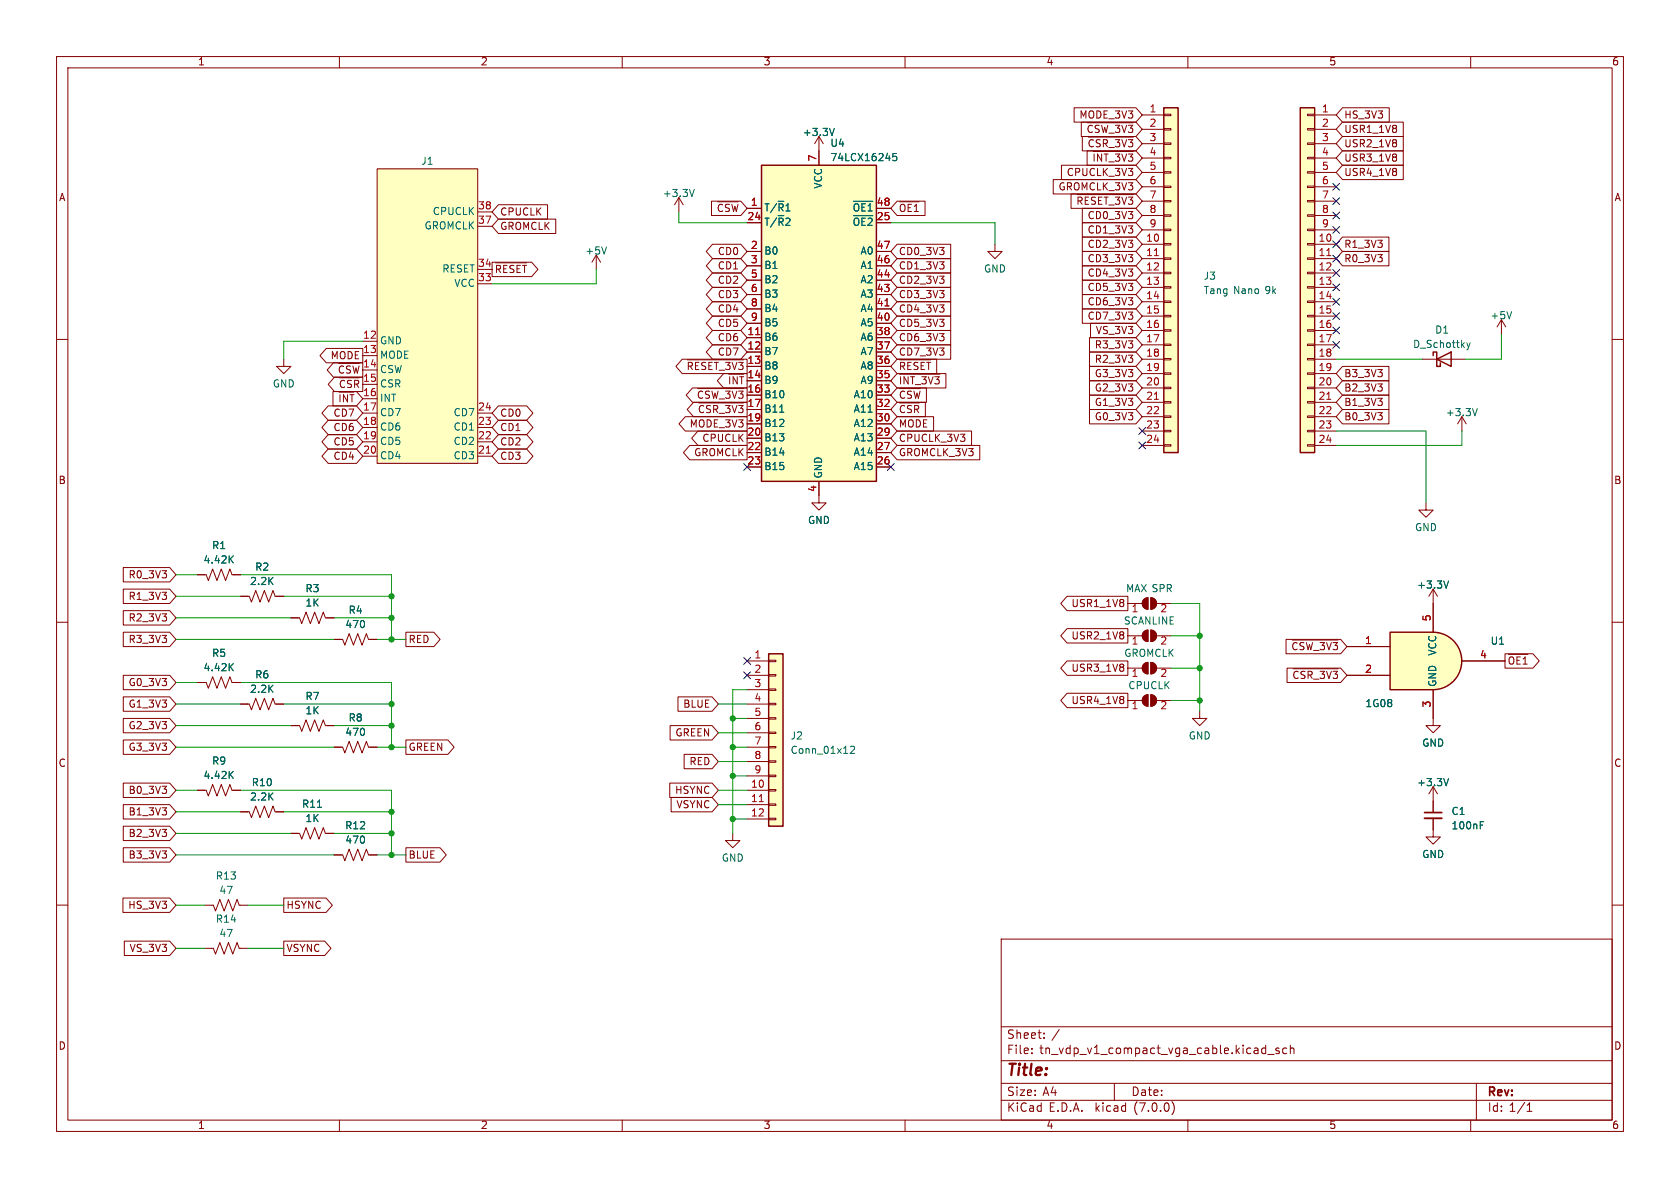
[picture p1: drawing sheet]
<svg xmlns="http://www.w3.org/2000/svg" width="297mm" height="210mm" viewBox="0 0 297 210" stroke-linecap="round" stroke-linejoin="round" font-family="sans-serif">
<g fill="none" stroke="#840000" stroke-width=".18">
<path d="M10 10h277v190h-277zM12 12h273v186h-273zM60 10v2M110 10v2M160 10v2M210 10v2M260 10v2M120 34.9l-.7 1.3M120 34.9v2.6M120 34.9l.8 1.3M10 60h2M105.4 45.1l.8 1.3"/>
<path d="M105.4 45.1v2.5M105.4 45.1l-.8 1.3M175.9 43.2v1.3h1.3l-1.3 1.2-1.3-1.2h1.3M285 60h2M10 110h2M42.5 105.4h1.6l.3 1 .8-2 .8 2 .7-2 .8 2 .8-2 .3 1h1.6M51.4 109.2h1.6l.3 1 .8-2 .8 2 .7-2 .8 2 .7-2 .4 1h1.6M285 110h2M10 160h2M285 160h2M177 166h108v32h-108zM60 198v2"/>
<path d="M110 198v2M160 198v2M177 194.5h108M177 191.5h108M177 187.5h108M177 181.5h108M182.4 186.1v.2M182.4 185.3v.2M184.6 183.4v.2M184.6 182.6v.2M197 191.5v3M207.2 194.7a1.72 1.72 0 0 1 0 2.3"/>
<path d="M210 198v2M223.3 185.3h.5M223.8 184.8v1.5M223.8 186.2l-.5 .1M224.1 186.4h1.2M226.1 185.3h-.3l-.3 .2 .1 .2 .5 .1v.4h-.6M227.5 185.3h-.5l-.2 .2v.5l.1 .2h.6M228.1 185.4l.2-.1h.4l.1 1M228.1 184.8v1.5M260 198v2M261 191.5v6.5M270 196.5h.8"/>
<path d="M270 195.4l.4-.4v1.5"/>
</g>
<path d="M122.7 33.5l-.4 1.3M107.2 43.6l-.4 1.3" fill="none" stroke="#006464" stroke-width=".18"/>
<path d="M253.4 111.8a5.1 5.1 0 0 1 5 5 5.1 5.1 0 0 1-5 5.1z" fill="#ffffc2" stroke="#ffffc2" stroke-width=".18"/>
<path d="M245.7 111.8h7.7v10.1h-7.7z" fill="#ffffc2"/>
<path d="M205.7 19.1h2.6v60.9h-2.6zM229.9 19.1h2.5v60.9h-2.5zM134.6 29.2h20.3v55.9h-20.3zM253.4 62.9v-.7h.6v2.6h.6v-.7M254 63.5l2.5-1.3v2.6zM135.9 115.6h2.5v30.5h-2.5zM245.7 111.8h7.7a5.1 5.1 0 0 1 5 5 5.1 5.1 0 0 1-5 5.1h-7.7z" fill="none" stroke="#840000" stroke-width=".25"/>
<g fill="none" stroke="#840000" stroke-width=".18">
<path d="M189.9 19h10.9l1.1 1.3-1.1 1.3h-10.9zM237.3 19h8.3v2.6h-8.3l-1.1-1.3zM66.7 29.8h17.8v52.1h-17.8zM84.5 37.5h2.5M88.1 36.2h8.7v2.5h-8.7l-1.1-1.2zM88.1 38.7h10.2v2.6h-10.2l-1.1-1.3zM125.8 35.6h5.2l1.1 1.2-1.1 1.3h-5.2zM126.8 35.7h3.7M127.7 36.2l-.2-.1-.3 .1-.2 .5M129 36.2l-.5-.1-.3 .4M129.4 36.1l.3 1.3M130.5 36.1l-.3 1.3"/>
<path d="M132.1 36.8h2.5M132.1 39.4h2.5M144.8 24.1l-.8 1.3M144.8 24.1v5.1M144.8 24.1l.7 1.3M154.9 36.8h2.6M154.9 39.4h2.6M158.6 35.6h4.9v2.5h-4.9l-1.1-1.3zM159 35.7h3.5M159.2 36.5a.42 .42 0 0 1 .4-.4 .42 .42 0 0 1 .4 .4M161.1 36.1h-.6v1.3M161.6 36.5l.4-.4v1.3"/>
<path d="M186.2 31.7h14.6l1.1 1.3-1.1 1.3h-14.6zM187.7 29.2h13.1l1.1 1.3-1.1 1.3h-13.1zM189.3 34.3h11.5l1.1 1.3-1.1 1.2h-11.5zM190.4 34.4h10M191.2 21.6h9.6l1.1 1.3-1.1 1.2h-9.6zM191.3 35.3l-.1-.4-.6-.1v1.3M191.3 36.8h9.5l1.1 1.3-1.1 1.3h-9.5zM191.3 24.1h9.5l1.1 1.3-1.1 1.3h-9.5zM191.3 39.4h9.5l1.1 1.2-1.1 1.3h-9.5zM192.2 26.7h8.6l1.1 1.2-1.1 1.3h-8.6zM192.2 21.7h8.2M192.4 24.2h8"/>
<path d="M192.5 34.8h-.6v1.3M193.1 22.3l-.2-.2-.3 .1-.3 .5M193.3 26.8h7.1M193.4 27.2v1.3M193.7 34.9l-.5-.1-.3 .4M194.3 22.2l-.5-.1-.2 .4M194.8 22.1l.3 1.3M194.8 27.2v1.3l-.8-1.3v1.3M194.8 34.8h-.6v1.3M195.1 24.7v1.3M195.2 34.8h.7M195.5 27.2v1.3"/>
<path d="M195.5 34.8v1.3M195.8 22.1l-.3 1.3M197.2 34.8h.8l-.5 .5M197.2 22.1h.8l-.5 .5M198.3 34.8l.4 1.3 .5-1.3M198.3 24.7l.4 1.3 .5-1.3M198.3 22.1l.4 1.3 .5-1.3M198.3 27.2l.4 1.3 .5-1.3M199.5 34.8h.8l-.5 .5M199.5 22.1h.8l-.5 .5M201.9 20.3h3.8M201.9 22.9h3.8"/>
<path d="M201.9 25.4h3.8M201.9 27.9h3.8M201.9 30.5h3.8M201.9 33h3.8M201.9 35.6h3.8M201.9 38.1h3.8M205.7 38h1.3v.2h-1.3zM205.7 35.4h1.3v.3h-1.3zM205.7 32.9h1.3v.2h-1.3zM205.7 30.4h1.3v.2h-1.3zM205.7 27.8h1.3v.3h-1.3zM205.7 25.3h1.3v.2h-1.3z"/>
<path d="M205.7 22.7h1.3v.3h-1.3zM205.7 20.2h1.3v.2h-1.3zM231.1 38h1.3v.2h-1.3zM231.1 35.4h1.3v.3h-1.3zM231.1 32.9h1.3v.2h-1.3zM231.1 30.4h1.3v.2h-1.3zM231.1 27.8h1.3v.3h-1.3zM231.1 25.3h1.3v.2h-1.3zM231.1 22.7h1.3v.3h-1.3zM231.1 20.2h1.3v.2h-1.3zM232.4 20.3h3.8M232.4 22.9h3.8"/>
<path d="M232.4 25.4h3.8M232.4 27.9h3.8M232.4 30.5h3.8M232.4 33h3.8M232.4 35.6h3.8M232.4 38.1h3.8M237.3 26.7h10.8v2.5h-10.8l-1.1-1.3zM237.3 29.2h10.8v2.6h-10.8l-1.1-1.3zM237.3 21.6h10.8v2.5h-10.8l-1.1-1.2zM237.3 24.1h10.8v2.6h-10.8l-1.1-1.3zM73 57.8h.1M84.5 50.2h2.5"/>
<path d="M84.5 47.6h2.5M84.5 40h2.5M87 46.4h7l1.1 1.2-1.1 1.3h-7zM87.6 46.5h5.5M88.5 47.3l-.1-.3-.6-.1v1.3M89.6 46.9h-.6v1.3M90.9 47l-.5-.1-.3 .4M92 46.9h-.6v1.3M92.4 46.9h.7M92.7 46.9v1.3M126 58.4h5l1.1 1.3-1.1 1.3h-5l-1.1-1.3zM126 55.9h5l1.1 1.3-1.1 1.2h-5l-1.1-1.2z"/>
<path d="M126 50.8h5l1.1 1.3-1.1 1.2h-5l-1.1-1.2zM126 43.2h5l1.1 1.3-1.1 1.2h-5l-1.1-1.2zM126 53.3h5l1.1 1.3-1.1 1.3h-5l-1.1-1.3zM126 48.3h5l1.1 1.2-1.1 1.3h-5l-1.1-1.3zM126 45.7h5l1.1 1.3-1.1 1.3h-5l-1.1-1.3zM132.1 59.7h2.5M132.1 44.5h2.5M132.1 47h2.5M132.1 57.2h2.5M132.1 54.6h2.5M132.1 52.1h2.5M132.1 49.5h2.5"/>
<path d="M154.9 59.7h2.6M154.9 44.5h2.6M154.9 47h2.6M154.9 57.2h2.6M154.9 54.6h2.6M154.9 52.1h2.6M154.9 49.5h2.6M158.6 45.7h9.5v2.6h-9.5l-1.1-1.3zM158.6 43.2h9.5v2.5h-9.5l-1.1-1.2zM158.6 48.3h9.5v2.5h-9.5l-1.1-1.3zM158.6 53.3h9.5v2.6h-9.5l-1.1-1.3zM158.6 50.8h9.5v2.5h-9.5l-1.1-1.2z"/>
<path d="M158.6 58.4h9.5v2.6h-9.5l-1.1-1.3zM158.6 55.9h9.5v2.5h-9.5l-1.1-1.2zM191.3 54.6h9.5l1.1 1.3-1.1 1.3h-9.5zM191.3 44.4h9.5l1.1 1.3-1.1 1.3h-9.5zM191.3 47h9.5l1.1 1.3-1.1 1.2h-9.5zM191.3 41.9h9.5l1.1 1.3-1.1 1.3h-9.5zM191.3 52.1h9.5l1.1 1.2-1.1 1.3h-9.5zM191.3 49.5h9.5l1.1 1.3-1.1 1.3h-9.5zM192.6 59.7h8.2l1.1 1.3-1.1 1.2h-8.2zM192.8 57.1h8l1.1 1.3-1.1 1.3h-8zM201.9 43.2h3.8M201.9 45.7h3.8"/>
<path d="M201.9 48.3h3.8M201.9 50.8h3.8M201.9 53.3h3.8M201.9 55.9h3.8M201.9 58.4h3.8M201.9 40.6h3.8M205.7 58.3h1.3v.2h-1.3zM205.7 55.8h1.3v.2h-1.3zM205.7 53.2h1.3v.3h-1.3zM205.7 50.7h1.3v.2h-1.3zM205.7 48.1h1.3v.3h-1.3zM205.7 45.6h1.3v.2h-1.3z"/>
<path d="M205.7 43.1h1.3v.2h-1.3zM205.7 40.5h1.3v.3h-1.3zM231.1 58.3h1.3v.2h-1.3zM231.1 55.8h1.3v.2h-1.3zM231.1 53.2h1.3v.3h-1.3zM231.1 50.7h1.3v.2h-1.3zM231.1 48.1h1.3v.3h-1.3zM231.1 45.6h1.3v.2h-1.3zM231.1 43.1h1.3v.2h-1.3zM231.1 40.5h1.3v.3h-1.3zM232.4 43.2h3.8M232.4 45.7h3.8"/>
<path d="M232.4 48.3h3.8M232.4 50.8h3.8M232.4 53.3h3.8M232.4 55.9h3.8M232.4 58.4h3.8M232.4 40.6h3.8M237.3 41.9h8.2v2.6h-8.2l-1.1-1.3zM237.3 44.4h8.2v2.6h-8.2l-1.1-1.3zM265.4 56.5l-.7 1.3M265.4 56.5v2.6M265.4 56.5l.8 1.3M50.2 63.5v1.3h1.2l-1.2 1.2-1.3-1.2h1.3"/>
<path d="M57.7 61.6h6.4v2.5h-6.4l-1.1-1.2zM58 76.8h5l1.1 1.3-1.1 1.3h-5l-1.1-1.3zM58 71.8h5l1.1 1.2-1.1 1.3h-5l-1.1-1.3zM58 74.3h5l1.1 1.3-1.1 1.2h-5l-1.1-1.2zM58 79.4h5l1.1 1.2-1.1 1.3h-5l-1.1-1.3zM58.9 69.2h4.1l1.1 1.3-1.1 1.3h-4.1zM58.9 64.1h5.2v2.6h-5.2l-1.1-1.3zM59.1 66.7h5v2.5h-5l-1.1-1.3zM59.9 64.2h3.6M60 66.8h3.5M60.1 69.8v1.2M60.8 64.8l-.3-.1-.3 .1-.2 .4"/>
<path d="M61.4 69.8v1.2l-.7-1.2v1.2M62 64.8l-.5-.1-.3 .4M62.2 69.8v1.2M62.4 64.7l.3 1.3M62.7 67.2v1.3M63.5 64.7l-.3 1.3M64.1 60.3h2.6M64.1 62.9h2.6M64.1 65.4h2.6M64.1 67.9h2.6M64.1 70.5h2.6M64.1 73h2.6"/>
<path d="M64.1 75.6h2.6M64.1 78.1h2.6M84.5 73h2.5M84.5 75.6h2.5M84.5 78.1h2.5M88.1 76.8h5l1.1 1.3-1.1 1.3h-5l-1.1-1.3zM88.1 79.4h5l1.1 1.2-1.1 1.3h-5l-1.1-1.3zM88.1 74.3h5l1.1 1.3-1.1 1.2h-5l-1.1-1.2zM88.1 71.8h5l1.1 1.2-1.1 1.3h-5l-1.1-1.3zM120.6 63.5h11.5v2.5h-11.5l-1.1-1.2zM121.1 73.7h11v2.5h-11l-1.1-1.3zM121.5 63.6h10"/>
<path d="M121.9 78.7h10.2v2.6h-10.2l-1.1-1.3zM122.4 64.5l-.1-.4h-.6v1.2M122.4 68.6h9.7v2.5h-9.7l-1.1-1.2zM122.6 71.1h9.5v2.6h-9.5l-1.1-1.3zM123.3 68.7h8.2M123.4 76.2h8.7v2.5h-8.7l-1.1-1.2zM123.5 71.2h8M123.6 64.1h-.6v1.2M124.2 69.3l-.2-.2-.3 .1-.3 .5M124.8 64.1h-.5l-.3 .3M125.4 69.2l-.4-.1-.3 .4M125.9 69.1l.3 1.3"/>
<path d="M125.9 64.1h-.6v1.2M126 61h5l1.1 1.2-1.1 1.3h-5l-1.1-1.3zM126.2 71.7v1.2M126.3 64.1h.7M126.6 64.1v1.2M126.9 69.1l-.3 1.3M127.9 66h4.2v2.6h-4.2l-1.1-1.3zM128.3 64.1h.8l-.5 .4M129 66.6v1.3M129.4 71.7l.4 1.2 .5-1.2M129.4 69.1l.4 1.3 .5-1.3M129.4 64.1l.4 1.2 .5-1.2"/>
<path d="M130.3 66.6v1.3l-.7-1.3v1.3M130.6 64.1h.8l-.5 .4M131.1 66.6v1.3M132.1 62.2h2.5M132.1 64.8h2.5M132.1 67.3h2.5M132.1 69.9h2.5M132.1 72.4h2.5M132.1 74.9h2.5M132.1 77.5h2.5M154.9 62.2h2.6M154.9 64.8h2.6"/>
<path d="M154.9 67.3h2.6M154.9 69.9h2.6M154.9 72.4h2.6M154.9 74.9h2.6M154.9 77.5h2.6M158.6 63.5h7v2.5h-7l-1.1-1.2zM158.6 68.6h5.2v2.5h-5.2l-1.1-1.2zM158.6 66h8.6v2.6h-8.6l-1.1-1.3zM158.6 76.2h13.2v2.5h-13.2l-1.1-1.2zM158.6 71.1h5v2.6h-5l-1.1-1.3zM158.6 78.7h14.6v2.6h-14.6l-1.1-1.3zM158.6 73.7h6.4v2.5h-6.4l-1.1-1.3z"/>
<path d="M158.6 61h9.5v2.5h-9.5l-1.1-1.3zM159 63.6h5.5M159 68.7h3.7M159 66.1h7.2M159 71.2h3.5M159.2 66.6v1.3M159.9 64.5l-.1-.4h-.6v1.2M160.5 66.6v1.3l-.7-1.3v1.3M161.1 64.1h-.6v1.2M161.3 66.6v1.3M161.6 69.1l.3 1.3M161.7 71.7v1.2"/>
<path d="M162.3 64.1h-.5l-.2 .3M162.7 69.1l-.3 1.3M163.4 64.1h-.6v1.2M163.8 64.1h.7M164.1 66.6l.4 1.3 .5-1.3M164.2 64.1v1.2M192.6 62.2h8.2l1.1 1.3-1.1 1.3h-8.2zM192.6 64.8h8.2l1.1 1.2-1.1 1.3h-8.2zM192.6 72.4h8.2l1.1 1.3-1.1 1.2h-8.2zM192.6 67.3h8.2l1.1 1.3-1.1 1.3h-8.2zM192.6 69.8h8.2l1.1 1.3-1.1 1.3h-8.2zM201.9 63.5h3.8"/>
<path d="M201.9 61h3.8M201.9 66h3.8M201.9 68.6h3.8M201.9 71.1h3.8M201.9 73.7h3.8M201.9 76.2h3.8M201.9 78.7h3.8M205.7 78.6h1.3v.3h-1.3zM205.7 76.1h1.3v.2h-1.3zM205.7 73.5h1.3v.3h-1.3zM205.7 71h1.3v.2h-1.3zM205.7 68.5h1.3v.2h-1.3z"/>
<path d="M205.7 65.9h1.3v.3h-1.3zM205.7 63.4h1.3v.2h-1.3zM205.7 60.8h1.3v.3h-1.3zM231.1 78.6h1.3v.3h-1.3zM231.1 76.1h1.3v.2h-1.3zM231.1 73.5h1.3v.3h-1.3zM231.1 71h1.3v.2h-1.3zM231.1 68.5h1.3v.2h-1.3zM231.1 65.9h1.3v.3h-1.3zM231.1 63.4h1.3v.2h-1.3zM231.1 60.8h1.3v.3h-1.3zM232.4 63.5h3.8"/>
<path d="M232.4 61h3.8M232.4 66h3.8M232.4 68.6h3.8M232.4 71.1h3.8M232.4 73.7h3.8M232.4 76.2h3.8M232.4 78.7h3.8M237.3 64.8h8.2v2.5h-8.2l-1.1-1.3zM237.3 67.3h8.2v2.6h-8.2l-1.1-1.3zM237.3 69.8h8.2v2.6h-8.2l-1.1-1.3zM237.3 72.4h8.2v2.5h-8.2l-1.1-1.2zM251.5 63.5h7.6"/>
<path d="M258.4 73.7l-.7 1.2M258.4 73.7v2.5M258.4 73.7l.8 1.2M64.1 80.6h2.6M84.5 80.6h2.5M132.1 80h2.5M132.1 82.6h2.5M144.8 85.1v3.8h1.2l-1.2 1.3-1.3-1.3h1.3M154.9 80h2.6M154.9 82.6h2.6M252.1 88.9v1.3h1.3l-1.3 1.2-1.3-1.2h1.3M21.8 119.4h8.2l1.1 1.3-1.1 1.2h-8.2z"/>
<path d="M21.8 107.9h8.2l1.1 1.3-1.1 1.3h-8.2zM21.8 100.3h8.2l1.1 1.3-1.1 1.3h-8.2zM21.8 111.8h8.2l1.1 1.2-1.1 1.3h-8.2zM21.8 104.1h8.2l1.1 1.3-1.1 1.3h-8.2zM34.9 101.6h1.5l.4 1 .8-2 .8 2 .7-2 .8 2 .7-2 .4 1h1.5M42.5 105.4h1.3M48.9 105.4h1.3M51.4 109.2h1.3M57.8 109.2h1.3M59.1 113h1.5l.4 1 .7-2 .8 2 .7-2 .8 2 .8-2 .4 1h1.5M71.8 111.8h4.9l1.1 1.2-1.1 1.3h-4.9zM132.1 119.4h3.8"/>
<path d="M132.1 116.8h3.8M135.9 119.3h1.3v.2h-1.3zM135.9 116.7h1.3v.3h-1.3zM188.6 116.8h10.8v2.6h-10.8l-1.1-1.3zM188.6 111.1h10.8v2.6h-10.8l-1.1-1.3zM188.6 105.4h10.8v2.6h-10.8l-1.1-1.3zM199.4 106.7h2.5M199.4 112.4h2.5M199.4 118.1h2.5M202.3 105.9l.6-.2v2a1.02 1.02 0 0 1-.9-.7 1.02 1.02 0 0 1 .3-1.1zM202.3 111.7l.6-.3v2a1.02 1.02 0 0 1-.9-.6 1.02 1.02 0 0 1 .3-1.1zM202.3 117.4l.6-.3v2a1.02 1.02 0 0 1-.9-.6 1.02 1.02 0 0 1 .3-1.1z"/>
<path d="M203.5 105.7a1.02 1.02 0 0 1 1 1 1.02 1.02 0 0 1-1 1zM203.5 111.4a1.02 1.02 0 0 1 1 1 1.02 1.02 0 0 1-1 1zM203.5 117.1a1.02 1.02 0 0 1 1 1 1.02 1.02 0 0 1-1 1zM204.5 106.7h2.5M204.5 112.4h2.5M204.5 118.1h2.5M227.4 113h9.6l1.1 1.3-1.1 1.3h-9.6zM227.5 118.1h9.5l1.1 1.3-1.1 1.3h-9.5zM228.4 113.1h8.2M228.6 118.2h8M229.3 113.7l-.2-.1h-.3l-.3 .5M229.5 118.8l-.2-.1h-.3l-.3 .5"/>
<path d="M230.5 113.6h-.5l-.2 .4M230.7 118.7h-.5l-.2 .3M231 113.6l.3 1.3M232 119.1l-.1-.4h-.6v1.2M232 113.6l-.3 1.3M233.4 118.7h.8l-.5 .5M233.4 113.6h.8l-.5 .5M234.5 118.7l.4 1.2 .5-1.2M234.5 113.6l.4 1.3 .5-1.3M235.7 118.7h.8l-.5 .5M235.7 113.6h.8l-.5 .5M238.1 114.3h7.6"/>
<path d="M238.1 119.4h7.6M253.4 104.1v7.7M253.4 104.1l-.8 1.3M253.4 104.1l.7 1.3M258.4 116.8h7.7M266.1 115.6h4.9l1.1 1.2-1.1 1.3h-4.9zM266.7 115.7h3.4M266.8 116.6a.42 .42 0 0 1 .4-.5 .42 .42 0 0 1 .4 .5M268.8 116.1h-.6v1.3M269.3 116.5l.3-.4v1.3M21.8 127h8.2l1.1 1.3-1.1 1.2h-8.2zM21.8 123.2h8.2l1.1 1.3-1.1 1.2h-8.2z"/>
<path d="M21.8 130.8h8.2l1.1 1.3-1.1 1.3h-8.2zM21.8 138.4h8.2l1.1 1.3-1.1 1.3h-8.2zM34.9 120.7h1.5l.4 1 .8-2.1 .8 2.1 .7-2.1 .8 2.1 .7-2.1 .4 1.1h1.5M34.9 139.7h1.5l.4 1 .8-2 .8 2 .7-2 .8 2 .7-2 .4 1h1.5M42.5 124.5h1.6l.3 1 .8-2.1 .8 2.1 .7-2.1 .8 2.1 .8-2.1 .3 1.1h1.6M51.4 128.3h1.6l.3 1 .8-2 .8 2 .7-2 .8 2 .7-2 .4 1h1.6M59.1 132.1h1.5l.4 1 .7-2 .8 2 .7-2 .8 2 .8-2 .4 1h1.5M71.8 130.8h7.4l1.1 1.3-1.1 1.3h-7.4zM118.4 138.4h7.5l1.1 1.3-1.1 1.3h-7.5zM118.5 128.3h7.4l1.1 1.2-1.1 1.3h-7.4zM119.9 123.2h6l1.1 1.3-1.1 1.2h-6zM120.9 133.3h5l1.1 1.3-1.1 1.3h-5z"/>
<path d="M132.1 139.7h3.8M132.1 121.9h3.8M132.1 124.5h3.8M132.1 127h3.8M132.1 129.5h3.8M132.1 132.1h3.8M132.1 134.6h3.8M132.1 137.2h3.8M135.9 139.6h1.3v.2h-1.3zM135.9 137h1.3v.3h-1.3zM135.9 134.5h1.3v.2h-1.3zM135.9 132h1.3v.2h-1.3z"/>
<path d="M135.9 129.4h1.3v.3h-1.3zM135.9 126.9h1.3v.2h-1.3zM135.9 124.3h1.3v.3h-1.3zM135.9 121.8h1.3v.2h-1.3zM188.6 122.6h10.8v2.5h-10.8l-1.1-1.3zM199.4 123.8h2.5M202.3 123.1l.6-.3v2a1.02 1.02 0 0 1-.9-.6 1.02 1.02 0 0 1 .3-1.1zM203.5 122.8a1.02 1.02 0 0 1 1 1 1.02 1.02 0 0 1-1 1zM204.5 123.8h2.5M212.1 125.7v1.3h1.3l-1.3 1.3-1.3-1.3h1.3M253.4 121.9v6.4h1.2l-1.2 1.2-1.3-1.2h1.3M253.4 139.1v4.5"/>
<path d="M253.4 139.1l-.8 1.2M253.4 139.1l.7 1.2M21.7 158.7h8.3l1.1 1.3-1.1 1.3h-8.3zM21.8 142.2h8.2l1.1 1.3-1.1 1.3h-8.2zM21.8 149.9h8.2l1.1 1.2-1.1 1.3h-8.2zM21.8 146h8.2l1.1 1.3-1.1 1.3h-8.2zM42.5 143.5h1.6l.3 1 .8-2 .8 2 .7-2 .8 2 .8-2 .3 1h1.6M50.2 158.7h7.4l1.2 1.3-1.2 1.3h-7.4zM51.4 147.3h1.6l.3 1 .8-2 .8 2 .7-2 .8 2 .7-2 .4 1h1.6M59.1 151.1h1.5l.4 1 .7-2 .8 2 .7-2 .8 2 .8-2 .4 1h1.5M71.8 149.9h6l1.1 1.2-1.1 1.3h-6zM118.6 141h7.3l1.1 1.2-1.1 1.3h-7.3z"/>
<path d="M129.5 147.3v1.3h1.3l-1.3 1.3-1.2-1.3h1.2M132.1 142.2h3.8M132.1 144.8h3.8M135.9 144.7h1.3v.2h-1.3zM135.9 142.1h1.3v.3h-1.3zM253.4 144.7v3.3h1.2l-1.2 1.2-1.3-1.2h1.3M22 166.4h8l1.1 1.2-1.1 1.3h-8zM36.2 167.6h1.5l.4 1.1 .8-2.1 .7 2.1 .8-2.1 .7 2.1 .8-2.1 .4 1h1.5M36.2 160h1.5l.4 1 .8-2 .7 2 .8-2 .7 2 .8-2 .4 1h1.5M50.2 166.4h7.2l1.1 1.2-1.1 1.3h-7.2z"/>
</g>
<path d="M251.8 144.7h3.1" fill="none" stroke="#840000" stroke-width=".33"/>
<path d="M251.8 143.6h3.1" fill="none" stroke="#840000" stroke-width=".3"/>
<g fill="none" stroke="#006464" stroke-width=".18">
<path d="M135.2 36h.8M135.6 36v1.3M135.6 38.6v1.2M137.3 36l-1.1 1.6M137.3 38.5l-1.1 1.6M137.6 35.6h1M137.7 38.6v1.2M138.5 36.5l-.2-.4-.6-.1v1.3M138.9 36.4l.4-.4v1.3M147.5 22.7l-.4 1.3M150.9 35.6h3.4M150.9 38.1h3.4"/>
<path d="M151 36.5a.42 .42 0 0 1 .4-.5 .42 .42 0 0 1 .4 .5M152.4 38.6v1.2M153 36h-.6v1.3M153.5 36.4l.3-.4v1.3M158.5 27.1h-.6l-.1 .6 .2-.1 .4 .1 .1 .2v.4l-.2 .1-.5-.1M267.2 55.1l-.4 1.2M137.8 72.9h.8M259.3 60.6l.3 .8M259.6 61.4l-.3 .5M259.9 60.6l-.3 .8M261.2 72.2l-.5 1.3M40.7 98.8l.5 .7"/>
<path d="M41.2 98.3l-.7 .7M40.7 117.9l.5 .7M41.2 117.3l-.7 .7M256.1 102.7l-.4 1.3M40.7 136.9l.5 .7M41.2 136.4l-.7 .7M150.4 132l.4-.1 .3 .4-.8 .9h.8M256.1 137.6l-.4 1.3M261.7 145.3h.6"/>
</g>
<g fill="#ffffc2" stroke="#ffffc2" stroke-width=".18">
<path d="M66.7 29.8h17.8v52.1h-17.8z"/>
<path d="M135.9 115.6h2.5v30.5h-2.5z"/>
<path d="M229.9 19.1h2.5v60.9h-2.5z"/>
<path d="M205.7 19.1h2.6v60.9h-2.6z"/>
<path d="M134.6 29.2h20.3v55.9h-20.3z"/>
</g>
<path d="M133.6 59.2h.7M156.5 54.1h.7M204.1 45.2h.7M234.6 45.2h.7M204.1 70.6h.7M234.6 70.6h.7M86 80.1h.7M134.2 141.7h.8" fill="none" stroke="#a90000" stroke-width=".18"/>
<g fill="#840000" stroke="#840000" stroke-width=".18">
<path d="M202.3 105.9l.6-.2v2a1.02 1.02 0 0 1-.9-.7 1.02 1.02 0 0 1 .3-1.1z"/>
<path d="M203.5 105.7a1.02 1.02 0 0 1 1 1 1.02 1.02 0 0 1-1 1z"/>
<path d="M202.3 111.7l.6-.3v2a1.02 1.02 0 0 1-.9-.6 1.02 1.02 0 0 1 .3-1.1z"/>
<path d="M203.5 111.4a1.02 1.02 0 0 1 1 1 1.02 1.02 0 0 1-1 1z"/>
<path d="M202.3 123.1l.6-.3v2a1.02 1.02 0 0 1-.9-.6 1.02 1.02 0 0 1 .3-1.1z"/>
<path d="M203.5 122.8a1.02 1.02 0 0 1 1 1 1.02 1.02 0 0 1-1 1z"/>
<path d="M202.3 117.4l.6-.3v2a1.02 1.02 0 0 1-.9-.6 1.02 1.02 0 0 1 .3-1.1z"/>
<path d="M203.5 117.1a1.02 1.02 0 0 1 1 1 1.02 1.02 0 0 1-1 1z"/>
</g>
<g fill="none" stroke="#009600" stroke-width=".18">
<path d="M120 37.5v1.9h12.1M157.5 39.4h18.4v3.8M105.4 47.6v2.6h-18.4M265.4 59.1v4.4h-6.3M64.1 60.3h-13.9v3.2M236.2 76.2h15.9v12.7M236.2 63.5h15.3M258.4 76.2v2.5h-22.2M31.1 113h28M31.1 109.2h20.3M31.1 101.6h3.8M31.1 105.4h11.4"/>
<path d="M42.5 101.6h26.7v11.4M50.2 105.4h19M59.1 109.2h10.1M66.7 113h5.1M207 106.7h5.1v19M207 112.4h5.1M207 118.1h5.1M31.1 128.3h20.3M31.1 124.5h11.4M31.1 120.7h3.8M31.1 132.1h28M31.1 139.7h3.8"/>
<path d="M42.5 120.7h26.7v11.4M42.5 139.7h26.7v11.4M50.2 124.5h19M59.1 128.3h10.1M66.7 132.1h5.1M127 124.5h5.1M127 139.7h5.1M127 134.6h5.1M127 129.5h5.1M129.5 132.1h2.6M129.5 137.2h2.6M129.5 127h2.6"/>
<path d="M132.1 121.9h-2.6v25.4M207 123.8h5.1M31.1 143.5h11.4M31.1 151.1h28M31.1 147.3h20.3M50.2 143.5h19M59.1 147.3h10.1M66.7 151.1h5.1M127 142.2h5.1M129.5 144.8h2.6M31.1 160h5.1M31.1 167.6h5.1"/>
<path d="M43.8 160h6.4M43.8 167.6h6.4"/>
</g>
<g fill="none" stroke="#000084" stroke-width=".18">
<path d="M235.6 32.4l1.2 1.2M235.6 35l1.2 1.2M235.6 37.5l1.2 1.2M236.8 32.4l-1.2 1.2M236.8 35l-1.2 1.2M236.8 37.5l-1.2 1.2M235.6 47.7l1.2 1.2M235.6 45.1l1.2 1.2M235.6 42.6l1.2 1.2M235.6 55.3l1.2 1.2M235.6 57.8l1.2 1.2M235.6 40l1.2 1.2"/>
<path d="M235.6 52.7l1.2 1.2M235.6 50.2l1.2 1.2M236.8 47.7l-1.2 1.2M236.8 45.1l-1.2 1.2M236.8 42.6l-1.2 1.2M236.8 55.3l-1.2 1.2M236.8 57.8l-1.2 1.2M236.8 40l-1.2 1.2M236.8 52.7l-1.2 1.2M236.8 50.2l-1.2 1.2M201.3 78.1l1.2 1.2M201.3 75.6l1.2 1.2"/>
<path d="M202.5 78.1l-1.2 1.2M202.5 75.6l-1.2 1.2M235.6 60.4l1.2 1.2M236.8 60.4l-1.2 1.2M131.5 81.9l1.2 1.3M132.7 81.9l-1.2 1.3M156.9 81.9l1.2 1.3M158.1 81.9l-1.2 1.3M131.5 118.8l1.2 1.2M131.5 116.2l1.2 1.2M132.7 118.8l-1.2 1.2M132.7 116.2l-1.2 1.2"/>
</g>
<g fill="#009600" stroke="#009600" stroke-width=".18">
<circle cx="69.2" cy="113" r=".46"/>
<circle cx="69.2" cy="105.4" r=".46"/>
<circle cx="69.2" cy="109.2" r=".46"/>
<circle cx="69.2" cy="132.1" r=".46"/>
<circle cx="69.2" cy="128.3" r=".46"/>
<circle cx="69.2" cy="124.5" r=".46"/>
<circle cx="69.2" cy="143.5" r=".46"/>
<circle cx="69.2" cy="151.1" r=".46"/>
<circle cx="69.2" cy="147.3" r=".46"/>
<circle cx="129.5" cy="144.8" r=".46"/>
<circle cx="129.5" cy="127" r=".46"/>
<circle cx="129.5" cy="137.2" r=".46"/>
<circle cx="129.5" cy="132.1" r=".46"/>
<circle cx="212.1" cy="112.4" r=".46"/>
<circle cx="212.1" cy="118.1" r=".46"/>
<circle cx="212.1" cy="123.8" r=".46"/>
</g>
<text font-size="2.8" fill="#840000" x="178" y="190.8">Title:</text>
<g font-size="2.1" fill="#840000">
<text x="178" y="183.9">Sheet:</text>
<text x="185.9" y="183.9">/</text>
<text x="178" y="186.6">File:</text>
<text x="183.8" y="186.6">tn_vdp_v1_compact_vga_cable.kicad_sch</text>
<text x="178" y="196.8">KiCad</text>
<text x="178" y="194">Size:</text>
<text x="184.3" y="194">A4</text>
<text x="185.4" y="196.8">E.D.A.</text>
<text x="193.7" y="196.8">kicad</text>
<text x="200" y="194">Date:</text>
<text x="200.6" y="196.8">(7.0.0)</text>
<text x="263" y="194.2">Rev:</text>
<text x="263" y="196.8">Id: 1/1</text>
</g>
<g font-size="1.8" fill="#840000">
<text x="35" y="11.8">1</text>
<text x="85" y="11.8">2</text>
<text x="135" y="11.8">3</text>
<text x="185" y="11.8">4</text>
<text x="235" y="11.8">5</text>
<text x="285" y="11.8">6</text>
<text x="190.7" y="21.2">MODE_3V3</text>
<text x="237.6" y="23.8">USR1_1V8</text>
<text x="237.6" y="21.2">HS_3V3</text>
<text x="192" y="24.4">~{CSW_3V3}</text>
<text x="192.1" y="26.9">~{CSR_3V3}</text>
<text x="193" y="29.5">~{INT_3V3}</text>
<text x="237.6" y="28.9">USR3_1V8</text>
<text x="237.6" y="26.3">USR2_1V8</text>
<text x="10.4" y="35.8">A</text>
<text x="187" y="33.9">GROMCLK_3V3</text>
<text x="188.5" y="31.4">CPUCLK_3V3</text>
<text x="237.6" y="31.4">USR4_1V8</text>
<text x="285.4" y="35.8">A</text>
<text x="88.4" y="38.4">CPUCLK</text>
<text x="88.4" y="40.9">GROMCLK</text>
<text x="126.6" y="38.4">~{CSW}</text>
<text x="158.9" y="38.4">~{OE1}</text>
<text x="190.2" y="37.1">~{RESET_3V3}</text>
<text x="192.1" y="39">CD0_3V3</text>
<text x="192.1" y="41.6">CD1_3V3</text>
<text x="126.8" y="45.4">CD0</text>
<text x="126.8" y="47.9">CD1</text>
<text x="158.9" y="47.9">CD1_3V3</text>
<text x="158.9" y="45.4">CD0_3V3</text>
<text x="192.1" y="46.6">CD3_3V3</text>
<text x="192.1" y="44.1">CD2_3V3</text>
<text x="237.6" y="44.1">R1_3V3</text>
<text x="237.6" y="46.6">R0_3V3</text>
<text x="87.5" y="49.2">~{RESET}</text>
<text x="126.8" y="53">CD3</text>
<text x="126.8" y="50.4">CD2</text>
<text x="158.9" y="50.4">CD2_3V3</text>
<text x="158.9" y="53">CD3_3V3</text>
<text x="192.1" y="49.2">CD4_3V3</text>
<text x="192.1" y="51.7">CD5_3V3</text>
<text x="126.8" y="58.1">CD5</text>
<text x="126.8" y="55.5">CD4</text>
<text x="158.9" y="55.5">CD4_3V3</text>
<text x="158.9" y="58.1">CD5_3V3</text>
<text x="192.1" y="56.8">CD7_3V3</text>
<text x="192.1" y="54.3">CD6_3V3</text>
<text x="193.6" y="59.3">VS_3V3</text>
<text x="58.3" y="63.8">MODE</text>
<text x="126.8" y="60.6">CD6</text>
<text x="126.8" y="63.1">CD7</text>
<text x="158.9" y="63.1">CD7_3V3</text>
<text x="158.9" y="60.6">CD6_3V3</text>
<text x="193.4" y="64.4">R2_3V3</text>
<text x="193.4" y="61.9">R3_3V3</text>
<text x="59.6" y="66.9">~{CSW}</text>
<text x="59.8" y="69.5">~{CSR}</text>
<text x="121.3" y="66.3">~{RESET_3V3}</text>
<text x="123.1" y="71.4">~{CSW_3V3}</text>
<text x="128.6" y="68.8">~{INT}</text>
<text x="158.9" y="66.3">~{RESET}</text>
<text x="158.9" y="71.4">~{CSW}</text>
<text x="158.9" y="68.8">~{INT_3V3}</text>
<text x="193.4" y="67">G3_3V3</text>
<text x="193.4" y="69.5">G2_3V3</text>
<text x="237.6" y="67">B3_3V3</text>
<text x="237.6" y="69.5">B2_3V3</text>
<text x="58.8" y="73.9">CD7</text>
<text x="58.8" y="76.5">CD6</text>
<text x="88.4" y="76.5">CD1</text>
<text x="88.4" y="73.9">CD0</text>
<text x="121.8" y="75.8">MODE_3V3</text>
<text x="123.3" y="73.9">~{CSR_3V3}</text>
<text x="158.9" y="73.9">~{CSR}</text>
<text x="158.9" y="75.8">MODE</text>
<text x="193.4" y="74.6">G0_3V3</text>
<text x="193.4" y="72">G1_3V3</text>
<text x="237.6" y="72">B1_3V3</text>
<text x="237.6" y="74.6">B0_3V3</text>
<text x="58.8" y="79">CD5</text>
<text x="58.8" y="81.6">CD4</text>
<text x="88.4" y="79">CD2</text>
<text x="88.4" y="81.6">CD3</text>
<text x="122.6" y="80.9">GROMCLK</text>
<text x="124" y="78.4">CPUCLK</text>
<text x="158.9" y="78.4">CPUCLK_3V3</text>
<text x="158.9" y="80.9">GROMCLK_3V3</text>
<text x="10.3" y="85.8">B</text>
<text x="285.3" y="85.8">B</text>
<text x="22.6" y="102.5">R0_3V3</text>
<text x="22.6" y="106.3">R1_3V3</text>
<text x="189.3" y="107.6">USR1_1V8</text>
<text x="22.6" y="110.1">R2_3V3</text>
<text x="22.6" y="113.9">R3_3V3</text>
<text x="72.2" y="113.9">RED</text>
<text x="189.3" y="113.3">USR2_1V8</text>
<text x="189.3" y="119">USR3_1V8</text>
<text x="228.2" y="115.8">~{CSW_3V3}</text>
<text x="266.5" y="118.4">~{OE1}</text>
<text x="22.6" y="125.4">G1_3V3</text>
<text x="22.6" y="121.6">G0_3V3</text>
<text x="120.7" y="125.4">BLUE</text>
<text x="189.3" y="124.7">USR4_1V8</text>
<text x="228.3" y="120.9">~{CSR_3V3}</text>
<text x="22.6" y="129.2">G2_3V3</text>
<text x="119.3" y="130.5">GREEN</text>
<text x="10.3" y="135.8">C</text>
<text x="22.6" y="133">G3_3V3</text>
<text x="72.2" y="133">GREEN</text>
<text x="121.8" y="135.5">RED</text>
<text x="285.3" y="135.8">C</text>
<text x="22.6" y="140.6">B0_3V3</text>
<text x="119.2" y="140.6">HSYNC</text>
<text x="119.5" y="143.2">VSYNC</text>
<text x="22.6" y="144.4">B1_3V3</text>
<text x="22.6" y="148.2">B2_3V3</text>
<text x="22.6" y="152">B3_3V3</text>
<text x="72.2" y="152">BLUE</text>
<text x="22.5" y="160.9">HS_3V3</text>
<text x="50.6" y="160.9">HSYNC</text>
<text x="22.8" y="168.6">VS_3V3</text>
<text x="50.6" y="168.6">VSYNC</text>
<text x="10.3" y="185.8">D</text>
<text x="285.3" y="185.8">D</text>
<text x="35" y="199.8">1</text>
<text x="85" y="199.8">2</text>
<text x="135" y="199.8">3</text>
<text x="185" y="199.8">4</text>
<text x="235" y="199.8">5</text>
<text x="285" y="199.8">6</text>
</g>
<g font-size="1.8" fill="#a90000">
<text x="203.2" y="20.1">1</text>
<text x="203.2" y="22.6">2</text>
<text x="233.6" y="20.1">1</text>
<text x="233.6" y="22.6">2</text>
<text x="144.5" y="28.6" transform="rotate(-90 144.5 28.6)">7</text>
<text x="203.2" y="25.1">3</text>
<text x="203.2" y="27.7">4</text>
<text x="233.6" y="25.1">3</text>
<text x="233.6" y="27.7">4</text>
<text x="203.2" y="30.2">5</text>
<text x="203.2" y="32.8">6</text>
<text x="203.2" y="35.3">7</text>
<text x="233.6" y="30.2">5</text>
<text x="233.6" y="32.8">6</text>
<text x="233.6" y="35.3">7</text>
<text x="84.5" y="39.8">37</text>
<text x="84.5" y="37.2">38</text>
<text x="132.1" y="39.1">24</text>
<text x="132.7" y="36.6">1</text>
<text x="154.9" y="39.1">25</text>
<text x="154.9" y="36.6">48</text>
<text x="203.2" y="37.8">8</text>
<text x="203.2" y="40.4">9</text>
<text x="233.6" y="37.8">8</text>
<text x="233.6" y="40.4">9</text>
<text x="84.5" y="47.4">34</text>
<text x="132.7" y="44.2">2</text>
<text x="132.7" y="46.7">3</text>
<text x="154.9" y="46.7">46</text>
<text x="154.9" y="44.2">47</text>
<text x="202.6" y="42.9">10</text>
<text x="202.6" y="45.5">11</text>
<text x="233" y="42.9">10</text>
<text x="233" y="45.5">11</text>
<text x="84.5" y="49.9">33</text>
<text x="132.7" y="49.3">5</text>
<text x="132.7" y="51.8">6</text>
<text x="154.9" y="51.8">43</text>
<text x="154.9" y="49.3">44</text>
<text x="202.6" y="48">12</text>
<text x="202.6" y="50.5">13</text>
<text x="202.6" y="53.1">14</text>
<text x="233" y="48">12</text>
<text x="233" y="50.5">13</text>
<text x="233" y="53.1">14</text>
<text x="132.1" y="59.4">11</text>
<text x="132.7" y="54.4">8</text>
<text x="132.7" y="56.9">9</text>
<text x="154.9" y="59.4">38</text>
<text x="154.9" y="56.9">40</text>
<text x="154.9" y="54.4">41</text>
<text x="202.6" y="55.6">15</text>
<text x="202.6" y="58.2">16</text>
<text x="233" y="55.6">15</text>
<text x="233" y="58.2">16</text>
<text x="64.1" y="60.1">12</text>
<text x="64.1" y="62.6">13</text>
<text x="64.1" y="65.2">14</text>
<text x="132.1" y="62">12</text>
<text x="132.1" y="64.5">13</text>
<text x="154.9" y="64.5">36</text>
<text x="154.9" y="62">37</text>
<text x="202.6" y="60.7">17</text>
<text x="202.6" y="63.2">18</text>
<text x="202.6" y="65.8">19</text>
<text x="233" y="60.7">17</text>
<text x="233" y="63.2">18</text>
<text x="233" y="65.8">19</text>
<text x="64.1" y="67.7">15</text>
<text x="64.1" y="70.2">16</text>
<text x="132.1" y="67.1">14</text>
<text x="132.1" y="69.6">16</text>
<text x="154.9" y="69.6">33</text>
<text x="154.9" y="67.1">35</text>
<text x="202.6" y="68.3">20</text>
<text x="202.6" y="70.9">21</text>
<text x="233" y="68.3">20</text>
<text x="233" y="70.9">21</text>
<text x="64.1" y="72.8">17</text>
<text x="64.1" y="75.3">18</text>
<text x="64.1" y="77.9">19</text>
<text x="84.5" y="77.9">22</text>
<text x="84.5" y="75.3">23</text>
<text x="84.5" y="72.8">24</text>
<text x="132.1" y="72.1">17</text>
<text x="132.1" y="74.7">19</text>
<text x="132.1" y="77.2">20</text>
<text x="154.9" y="77.2">29</text>
<text x="154.9" y="74.7">30</text>
<text x="154.9" y="72.1">32</text>
<text x="202.6" y="73.4">22</text>
<text x="202.6" y="75.9">23</text>
<text x="233" y="73.4">22</text>
<text x="233" y="75.9">23</text>
<text x="64.1" y="80.4">20</text>
<text x="84.5" y="80.4">21</text>
<text x="132.1" y="79.8">22</text>
<text x="132.1" y="82.3">23</text>
<text x="154.9" y="82.3">26</text>
<text x="154.9" y="79.8">27</text>
<text x="202.6" y="78.5">24</text>
<text x="233" y="78.5">24</text>
<text x="144.5" y="87" transform="rotate(-90 144.5 87)">4</text>
<text x="205.1" y="108.6">2</text>
<text x="253.1" y="109.9" transform="rotate(-90 253.1 109.9)">5</text>
<text x="133.3" y="116.6">1</text>
<text x="133.3" y="119.1">2</text>
<text x="241.3" y="114">1</text>
<text x="241.3" y="119.1">2</text>
<text x="261.6" y="116.6">4</text>
<text x="133.3" y="121.7">3</text>
<text x="133.3" y="124.2">4</text>
<text x="200" y="125.7">1</text>
<text x="200" y="120">1</text>
<text x="205.1" y="125.7">2</text>
<text x="205.1" y="120">2</text>
<text x="253.1" y="125.1" transform="rotate(-90 253.1 125.1)">3</text>
<text x="133.3" y="126.7">5</text>
<text x="133.3" y="129.3">6</text>
<text x="133.3" y="131.8">7</text>
<text x="133.3" y="134.4">8</text>
<text x="133.3" y="136.9">9</text>
<text x="132.7" y="139.4">10</text>
<text x="132.7" y="142">11</text>
<text x="132.7" y="144.5">12</text>
</g>
<g font-size="1.8" fill="#006464">
<text x="74.4" y="29.4">J1</text>
<text x="141.9" y="24.3">+3.3V</text>
<text x="146.7" y="28.8">74LCX16245</text>
<text x="146.7" y="26.2">U4</text>
<text x="117.1" y="35.1">+3.3V</text>
<text x="145.6" y="33.5" transform="rotate(-90 145.6 33.5)">VCC</text>
<text x="74.9" y="40.8">GROMCLK</text>
<text x="76.4" y="38.3">CPUCLK</text>
<text x="135.1" y="38.3">T/~{R}1</text>
<text x="135.1" y="40.8">T/~{R}2</text>
<text x="150.6" y="40.8">~{OE2}</text>
<text x="150.6" y="38.3">~{OE1}</text>
<text x="103.4" y="45.3">+5V</text>
<text x="135.1" y="45.3">B0</text>
<text x="135.1" y="47.8">B1</text>
<text x="152" y="47.8">A1</text>
<text x="152" y="45.3">A0</text>
<text x="78.1" y="48.5">RESET</text>
<text x="80.2" y="51">VCC</text>
<text x="135.1" y="50.4">B2</text>
<text x="135.1" y="52.9">B3</text>
<text x="152" y="52.9">A3</text>
<text x="152" y="50.4">A2</text>
<text x="173.9" y="48.5">GND</text>
<text x="212.7" y="49.7">J3</text>
<text x="212.7" y="52.3">Tang</text>
<text x="218" y="52.3">Nano</text>
<text x="223.7" y="52.3">9k</text>
<text x="135.1" y="55.4">B4</text>
<text x="135.1" y="58">B5</text>
<text x="152" y="58">A5</text>
<text x="152" y="55.4">A4</text>
<text x="253.6" y="59.2">D1</text>
<text x="263.4" y="56.7">+5V</text>
<text x="67.2" y="61.2">GND</text>
<text x="67.2" y="63.7">MODE</text>
<text x="135.1" y="60.5">B6</text>
<text x="135.1" y="63.1">B7</text>
<text x="135.1" y="65.6">B8</text>
<text x="152" y="65.6">A8</text>
<text x="152" y="63.1">A7</text>
<text x="152" y="60.5">A6</text>
<text x="249.7" y="61.8">D_Schottky</text>
<text x="48.2" y="68.8">GND</text>
<text x="67.2" y="66.2">CSW</text>
<text x="67.2" y="68.8">CSR</text>
<text x="67.2" y="71.3">INT</text>
<text x="135.1" y="68.1">B9</text>
<text x="135.1" y="70.7">B10</text>
<text x="150.8" y="70.7">A10</text>
<text x="152" y="68.1">A9</text>
<text x="67.2" y="73.9">CD7</text>
<text x="67.2" y="76.4">CD6</text>
<text x="80.1" y="76.4">CD1</text>
<text x="80.1" y="73.9">CD7</text>
<text x="135.1" y="73.2">B11</text>
<text x="135.1" y="75.8">B12</text>
<text x="150.8" y="75.8">A12</text>
<text x="150.8" y="73.2">A11</text>
<text x="255.5" y="73.9">+3.3V</text>
<text x="67.2" y="78.9">CD5</text>
<text x="67.2" y="81.5">CD4</text>
<text x="80.1" y="81.5">CD3</text>
<text x="80.1" y="78.9">CD2</text>
<text x="135.1" y="78.3">B13</text>
<text x="135.1" y="80.8">B14</text>
<text x="135.1" y="83.4">B15</text>
<text x="150.8" y="83.4">A15</text>
<text x="150.8" y="80.8">A14</text>
<text x="150.8" y="78.3">A13</text>
<text x="145.6" y="84.6" transform="rotate(-90 145.6 84.6)">GND</text>
<text x="142.8" y="92.9">GND</text>
<text x="250.1" y="94.2">GND</text>
<text x="35.9" y="99.9">4.42K</text>
<text x="37.4" y="97.3">R1</text>
<text x="45.1" y="101.2">R2</text>
<text x="44.1" y="103.7">2.2K</text>
<text x="53.9" y="105">R3</text>
<text x="53.9" y="107.5">1K</text>
<text x="199" y="105">MAX SPR</text>
<text x="250.5" y="104.3">+3.3V</text>
<text x="61" y="111.3">470</text>
<text x="61.6" y="108.8">R4</text>
<text x="198.6" y="110.7">SCANLINE</text>
<text x="200" y="108.6">1</text>
<text x="35.9" y="118.9">4.42K</text>
<text x="37.4" y="116.4">R5</text>
<text x="198.7" y="116.4">GROMCLK</text>
<text x="200" y="114.3">1</text>
<text x="205.1" y="114.3">2</text>
<text x="254.2" y="116" transform="rotate(-90 254.2 116)">VCC</text>
<text x="263.5" y="114.2">U1</text>
<text x="44.1" y="122.7">2.2K</text>
<text x="45.1" y="120.2">R6</text>
<text x="53.9" y="124">R7</text>
<text x="199.4" y="122.1">CPUCLK</text>
<text x="241.3" y="125.3">1G08</text>
<text x="254.2" y="121.4" transform="rotate(-90 254.2 121.4)">GND</text>
<text x="53.9" y="126.6">1K</text>
<text x="61" y="130.4">470</text>
<text x="61.6" y="127.8">R8</text>
<text x="139.7" y="131">J2</text>
<text x="210.1" y="131">GND</text>
<text x="35.9" y="138">4.42K</text>
<text x="37.4" y="135.4">R9</text>
<text x="139.7" y="133.5">Conn_01x12</text>
<text x="251.4" y="132.3">GND</text>
<text x="44.1" y="141.8">2.2K</text>
<text x="44.4" y="139.3">R10</text>
<text x="53.3" y="143.1">R11</text>
<text x="250.5" y="139.3">+3.3V</text>
<text x="53.9" y="145.6">1K</text>
<text x="61" y="146.9">R12</text>
<text x="61" y="149.4">470</text>
<text x="256.5" y="144.3">C1</text>
<text x="256.5" y="146.9">100nF</text>
<text x="38.1" y="155.8">R13</text>
<text x="127.5" y="152.6">GND</text>
<text x="251.4" y="152">GND</text>
<text x="38.7" y="158.3">47</text>
<text x="38.1" y="163.4">R14</text>
<text x="38.7" y="165.9">47</text>
</g>
</svg>
